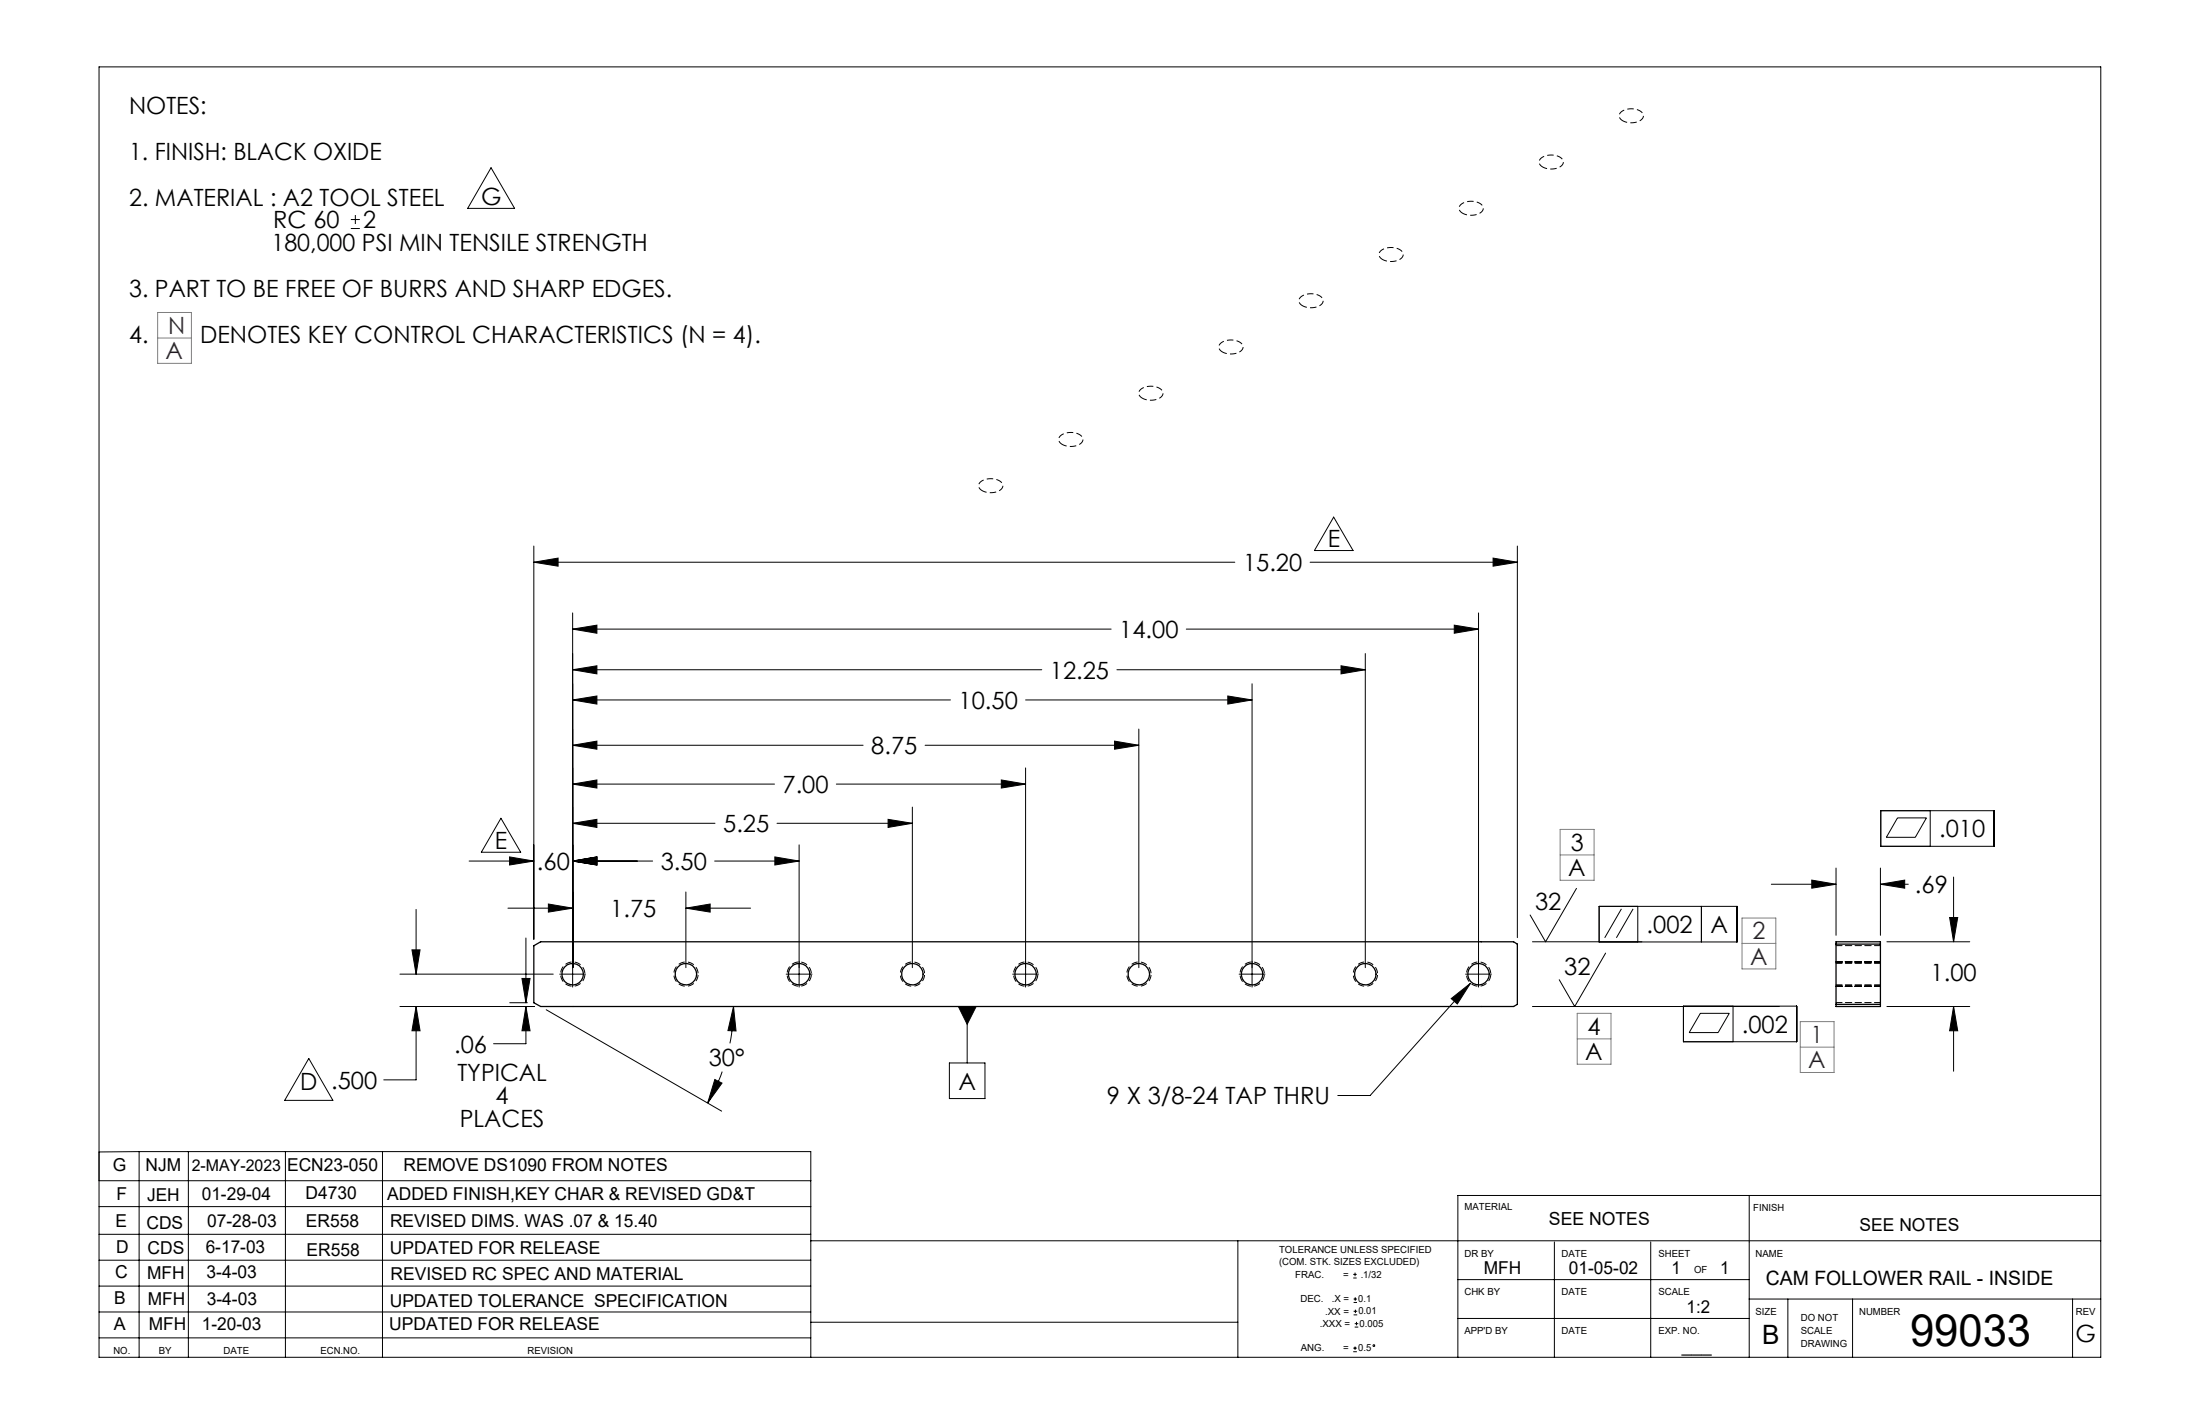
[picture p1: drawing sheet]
<svg xmlns="http://www.w3.org/2000/svg" width="432mm" height="279mm" viewBox="0 0 432 279" stroke-linecap="round" stroke-linejoin="round" font-family="sans-serif">
<g fill="none" stroke="#000" stroke-width=".2">
<path d="M19.4 13.1h392.9v253.2h-392.9zM96.4 32.9l4.6 8h-9.2zM68.9 44.8h1.7M68.9 43.1h1.7M69.7 42.2v1.8M104.8 110.3l4.7-.8v1.6zM104.8 107.1v77.2M104.8 110.3h137.6M257.1 110.3h40.7M261.8 101.5l3.8 6.5h-7.6zM293.1 109.5l4.7 .8-4.7 .8zM297.8 107.1v76.9"/>
<path d="M112.4 137.3l4.8-.7v1.5zM112.4 123.4l4.8-.7v1.5zM112.4 131.4l4.8-.8v1.6zM112.4 120.3v73.4M112.4 137.3h74.1M112.4 123.4h105.7M112.4 131.4h92.1M201.3 137.3h44.4M219.2 131.4h48.8M232.8 123.4h57.4M241 136.6l4.7 .7-4.7 .8zM245.7 134.2v59.5"/>
<path d="M263.2 130.6l4.8 .8-4.8 .8zM268 128.2v61.7M285.4 122.7l4.8 .7-4.8 .8zM290.2 120.3v73.4M112.4 146.2l4.8-.8v1.6zM112.4 153.8l4.8-.8v1.6zM112.4 146.2h57M112.4 153.8h39.6M164.1 153.8h37.2M179.1 158.4v31.5M181.6 146.2h41.9M196.5 153l4.8 .8-4.8 .8z"/>
<path d="M201.3 150.7v43M218.8 145.4l4.7 .8-4.7 .8zM223.5 143.1v46.8M369.1 159.1h22.3v7h-22.3zM378.8 159.1v7M81.7 178.4v12.7M92.1 168.9h12.7M98.3 160.5l3.9 6.7h-7.7zM99.7 178.2h12.7M100 168.1l4.8 .8-4.8 .8zM107.6 177.4l4.8 .8-4.8 .8zM112.4 161.5l4.8-.7v1.5z"/>
<path d="M112.4 168.9l4.8-.8v1.6zM112.4 161.5h27.9M112.4 168.9h15.7M134.6 178.2l4.8-.8v1.6zM134.6 175v14.9M134.6 178.2h12.7M140.3 168.9h16.5M152.1 168.1l4.7 .8-4.7 .8zM152.5 161.5h26.6M156.8 165.8v27.9M174.3 160.8l4.8 .7-4.8 .8zM309.4 174.3l-6 10.5-3.1-5.3"/>
<path d="M313.9 177.8h27v7h-27zM318.2 178.3l-3.2 5.7M320.5 178.3l-3.2 5.7M321.5 177.8v7M333.9 177.8v7M347.7 173.5h12.7M355.6 172.7l4.8 .8-4.8 .8zM360.4 170.3v13.2M369.1 173.5l4.7-.8v1.6zM369.1 170.3v13.2M369.1 173.5h5.4M372.4 160.5h5.7l-2.2 3.8h-5.7z"/>
<path d="M383.4 172.1v12.7M78.5 191.1h30.1M78.5 197.5h26.3M80.9 186.4h1.5l-.7 4.7zM81.7 197.5l.7 4.7h-1.5zM81.7 197.5v14.4h-6.4M100 196.7h3.5M102.4 192h1.6l-.8 4.7zM103.2 197.5l.8 4.7h-1.6zM103.2 197.5v7.3h-6.3M103.2 184v12.7M107.2 198.1l34.4 19.9"/>
<path d="M109.9 191.1h5M144 197.5l.5 4.8-1.6-.1zM144 197.5a37.3 37.3 0 0 1-.7 7.2M154.3 191.1h5.1M188.1 197.5h3.5l-1.8 3.5zM189.8 197.5v11.1M198.8 191.1h5M243.2 191.1h5.1M284.8 195.9l3.8-3-2.6 4.1zM287.7 191.1h5M288.6 192.9l-19.7 22h-6.3M300.8 184.8h21.5"/>
<path d="M300.8 197.5h48.5M315.1 187l-6 10.5-3.1-5.3M330.4 197.4h22.2v7h-22.2zM333.7 198.8h5.7l-2.2 3.8h-5.7zM340.1 197.4v7M370.3 184.8h16.3M370.3 197.5h16.3M382.7 180h1.5l-.8 4.8zM383.4 197.5l.8 4.7h-1.5zM383.4 197.5v12.7M60.6 207.7l4.7 8.2h-9.4zM140.3 211.8l1.4 .7-2.8 3.9z"/>
<path d="M141.7 210.3l-.9 2.4-1.9 3.7M186.3 208.6h7v6.9h-7zM19.4 236.7h139.7M19.4 231.7h139.7M27.3 226h131.8v40.3M27.3 226v40.3M27.3 226h-7.9M37 226v40.3M56 226v40.3M75.1 226v40.3M343.3 234.6v31.7M412.3 234.6h-126.2v31.7"/>
<path d="M19.4 257.4h139.7M19.4 252.3h139.7M19.4 247.3h139.7M19.4 242.2h139.7M159.1 243.5h253.2M159.1 259.4h83.9M173.5 245l2.1 .9 1.7 1a1.72 1.72 0 0 1 .1 2.7h-3a1.66 1.66 0 0 0 1.1-2.1l-.8-1.2zM177.4 249.6l2.2 .8 1.7 1a1.65 1.65 0 0 1 .2 2.6h-3a1.6 1.6 0 0 0 .9-2l-.8-1.2zM243 243.5v22.8M265.6 250.8h.7M265.6 250h.7M265.7 255.6h.6"/>
<path d="M265.7 254.9h.6M265.7 258h.7M265.7 257.3h.7M265.9 259.7h.7M266 249.7v.7M266 254.5v.7M266 257v.6M266.2 259.4v.6M286.1 251.1h57.2M286.1 258.7h57.2M305.1 243.7v22.6M324 243.7v22.6"/>
<path d="M343.3 254.9h69M350.9 254.9v11.4M363.6 254.9v11.4M406.8 254.9v11.4M19.4 262.5h139.7M265.6 265.2h.7M265.6 264.5h.7M265.9 260.4h.7M266 264.2v.7"/>
<circle cx="269.7" cy="264" r=".18"/>
</g>
<path d="M114.8 191.1a2.38 2.38 0 0 1-3.5 2.1 2.38 2.38 0 0 1-.2-4.1 2.38 2.38 0 0 1 3.7 1.8v.2M137 191.1a2.38 2.38 0 0 1-3.5 2.1 2.38 2.38 0 0 1-.2-4.1 2.38 2.38 0 0 1 3.7 1.8v.2M159.2 191.1a2.38 2.38 0 0 1-3.5 2.1 2.38 2.38 0 0 1-.1-4.1 2.38 2.38 0 0 1 3.6 1.8v.2M181.5 191.1a2.38 2.38 0 0 1-3.5 2.1 2.38 2.38 0 0 1-.2-4.1 2.38 2.38 0 0 1 3.7 1.8v.2M203.7 191.1a2.38 2.38 0 0 1-3.5 2.1 2.38 2.38 0 0 1-.2-4.1 2.38 2.38 0 0 1 3.7 1.8v.2M225.9 191.1a2.38 2.38 0 0 1-3.5 2.1 2.38 2.38 0 0 1-.2-4.1 2.38 2.38 0 0 1 3.7 1.8v.2M248.1 191.1a2.38 2.38 0 0 1-3.5 2.1 2.38 2.38 0 0 1-.1-4.1 2.38 2.38 0 0 1 3.6 1.8v.2M270.4 191.1a2.38 2.38 0 0 1-3.5 2.1 2.38 2.38 0 0 1-.2-4.1 2.38 2.38 0 0 1 3.7 1.8v.2M292.6 191.1a2.38 2.38 0 0 1-3.5 2.1 2.38 2.38 0 0 1-.2-4.1 2.38 2.38 0 0 1 3.7 1.8v.2" fill="none" stroke="#000" stroke-width=".2" stroke-dasharray="1.3 .6" stroke-dashoffset="-.2" stroke-linecap="butt"/>
<path d="M302.8 32.8a1.09 1.09 0 0 1-.7-1.2 1.09 1.09 0 0 1 1-.9 3.1 3.1 0 0 1 3.7 .8 1.45 1.45 0 0 1-1.6 1.6h-1.3l-1.1-.3M318.5 23.7a1.09 1.09 0 0 1-.7-1.2 1.09 1.09 0 0 1 1-.9 3.1 3.1 0 0 1 3.7 .8 1.45 1.45 0 0 1-1.6 1.6l-1.3 .1-1.1-.4M255.6 60a1.09 1.09 0 0 1-.6-1.2 1.09 1.09 0 0 1 1-.9 3.1 3.1 0 0 1 3.6 .8 1.45 1.45 0 0 1-1.5 1.6h-1.3l-1.2-.3M271.3 50.9a1.09 1.09 0 0 1-.6-1.2 1.09 1.09 0 0 1 1-.9 3.1 3.1 0 0 1 3.7 .8 1.45 1.45 0 0 1-1.6 1.6l-1.3 .1-1.2-.4M287.1 41.8a1.09 1.09 0 0 1-.7-1.2 1.09 1.09 0 0 1 1-.9 3.1 3.1 0 0 1 3.7 .8 1.45 1.45 0 0 1-1.6 1.7h-1.3l-1.1-.4M224.2 78.1a1.09 1.09 0 0 1-.7-1.2 1.09 1.09 0 0 1 1-.9 3.1 3.1 0 0 1 3.7 .8 1.45 1.45 0 0 1-1.6 1.7h-1.3l-1.1-.4M239.9 69.1a1.09 1.09 0 0 1-.7-1.2 1.09 1.09 0 0 1 1.1-1 3.1 3.1 0 0 1 3.6 .9 1.45 1.45 0 0 1-1.5 1.6h-1.3l-1.2-.3M192.8 96.3a1.09 1.09 0 0 1-.7-1.2 1.09 1.09 0 0 1 1-.9 3.1 3.1 0 0 1 3.7 .8 1.45 1.45 0 0 1-1.6 1.6h-1.3l-1.1-.3M208.5 87.2a1.09 1.09 0 0 1-.7-1.2 1.09 1.09 0 0 1 1-.9 3.1 3.1 0 0 1 3.7 .8 1.45 1.45 0 0 1-1.6 1.6l-1.3 .1-1.1-.4" fill="none" stroke="#000" stroke-width=".2" stroke-dasharray="1.3 .6" stroke-dashoffset=".3" stroke-linecap="butt"/>
<path d="M30.9 66.3h6.7M30.9 61.3h6.7v10h-6.7zM306.2 167.7h6.7M306.2 162.7h6.7v10h-6.7zM309.6 198.8h6.6v10h-6.6zM341.9 185.1h6.6M341.9 180.1h6.6v10h-6.6zM309.6 203.8h6.6M353.3 205.5h6.7M353.3 200.4h6.7v10h-6.7z" fill="none" stroke="#808080" stroke-width=".2"/>
<path d="M360.4 188.7h8.7M360.4 193.5h8.7M360.4 185.5h8.7M360.4 193.2h8.7M369.1 196.7h-8.7M369.1 189h-8.7" fill="none" stroke="#000" stroke-width=".2" stroke-dasharray="1.3 .6" stroke-dashoffset=".1"/>
<g fill="#000">
<path d="M188.1 197.5h3.5l-1.8 3.5z"/>
<path d="M100 168.1l4.8 .8-4.8 .8zM112.4 168.9l4.8-.8v1.6zM152.1 168.1l4.7 .8-4.7 .8zM112.4 168.9l4.8-.8v1.6zM112.4 153.8l4.8-.8v1.6zM196.5 153l4.8 .8-4.8 .8zM112.4 137.3l4.8-.7v1.5zM241 136.6l4.7 .7-4.7 .8zM112.4 123.4l4.8-.7v1.5zM285.4 122.7l4.8 .7-4.8 .8zM284.8 195.9l1.2 1.1 2.6-4.1zM293.1 109.5l4.7 .8-4.7 .8zM104.8 110.3l4.7-.8v1.6zM107.6 177.4l4.8 .8-4.8 .8zM134.6 178.2l4.8-.8v1.6zM263.2 130.6l4.8 .8-4.8 .8zM112.4 131.4l4.8-.8v1.6zM81.7 197.5l.7 4.7h-1.5zM80.9 186.4h1.5l-.7 4.7zM103.2 197.5l.8 4.7h-1.6zM102.4 192h1.6l-.8 4.7zM140.3 211.8l1.4 .7-2.8 3.9zM144 197.5l.5 4.8-1.6-.1zM383.4 197.5l.8 4.7h-1.5zM382.7 180h1.5l-.8 4.8zM369.1 173.5l4.7-.8v1.6zM355.6 172.7l4.8 .8-4.8 .8z"/>
<path d="M174.3 160.8l4.8 .7-4.8 .8zM112.4 161.5l4.8-.7v1.5zM218.8 145.4l4.7 .8-4.7 .8zM112.4 146.2l4.8-.8v1.6z"/>
</g>
<g fill="none" stroke="#000" stroke-width=".25">
<path d="M104.8 185.6l1.3-.8h191l.7 .4v11.9l-.7 .4h-191l-1.3-.8zM360.4 184.8h8.7v12.7h-8.7zM360.4 185.2h8.7M360.4 197.1h8.7"/>
<circle cx="112.4" cy="191.1" r="2.12"/>
<circle cx="134.6" cy="191.1" r="2.12"/>
<circle cx="156.8" cy="191.1" r="2.12"/>
<circle cx="179.1" cy="191.1" r="2.12"/>
<circle cx="201.3" cy="191.1" r="2.12"/>
<circle cx="223.5" cy="191.1" r="2.12"/>
<circle cx="245.7" cy="191.1" r="2.12"/>
<circle cx="268" cy="191.1" r="2.12"/>
<circle cx="290.2" cy="191.1" r="2.12"/>
</g>
<g fill="#fff">
<path d="M174 247.5h3.4v3.3h-3.4z"/>
<path d="M173.1 246.8h3.3v3.3h-3.3z"/>
<path d="M181 252.8h3.3v3.4h-3.3z"/>
<path d="M175.6 252.3h3.4v3.4h-3.4z"/>
<path d="M178.9 252.8h3.3v3.4h-3.3z"/>
<path d="M197.2 250.2h3.3v3.4h-3.3z"/>
<path d="M177.2 252.8h3.4v3.4h-3.4z"/>
<path d="M177.5 247.7h3.3v3.4h-3.3z"/>
<path d="M175.5 244.2l-3.4 3.4h4l3.4-3.4zM172.1 244.2v3.4h3.4v-3.4zM176.1 244.2v3.4h3.4v-3.4z"/>
<path d="M217.7 249.1l-3.4 3.3h.5l3.4-3.3zM214.3 249.1v3.3h3.4v-3.3zM214.8 249.1v3.3h3.4v-3.3z"/>
<path d="M177.6 246.5l-3.4 3.4h3l3.4-3.4zM174.2 246.5v3.4h3.4v-3.4zM177.2 246.5v3.4h3.4v-3.4z"/>
<path d="M176.2 250.7l-3.4 3.4h16.5l3.4-3.4zM172.8 250.7v3.4h3.4v-3.4zM189.3 250.7v3.4h3.4v-3.4z"/>
<path d="M178.3 248.1l-3.4 3.4h.5l3.4-3.4zM174.9 248.1v3.4h3.4v-3.4zM175.4 248.1v3.4h3.4v-3.4z"/>
</g>
<text font-size="8.7" x="374.9" y="264.1">99033</text>
<text font-size="5.2" x="345.8" y="263.7">B</text>
<g font-size="4.7">
<text x="25.4" y="22.3">NOTES:</text>
<text x="25.4" y="31.3">1. FINISH: BLACK OXIDE</text>
<text x="25.4" y="40.3">2. MATERIAL : A2 TOOL STEEL</text>
<text x="94.4" y="40.2">G</text>
<text x="53.6" y="44.8">RC 60</text>
<text x="71.3" y="44.8">2</text>
<text x="53.3" y="49.3">180,000 PSI MIN TENSILE STRENGTH</text>
<text x="25.4" y="58.3">3. PART TO BE FREE OF BURRS AND SHARP EDGES.</text>
<text x="25.4" y="67.3">4.</text>
<text x="39.3" y="67.3">DENOTES KEY CONTROL CHARACTERISTICS (N = 4).</text>
<text x="260.6" y="107.4">E</text>
<text x="244" y="112">15.20</text>
<text x="219.7" y="125.2">14.00</text>
<text x="206.1" y="133.1">12.25</text>
<text x="188.1" y="139.1">10.50</text>
<text x="171" y="147.9">8.75</text>
<text x="153.6" y="155.6">7.00</text>
<text x="97.1" y="166.6">E</text>
<text x="141.9" y="163.3">5.25</text>
<text x="308.3" y="166.9">3</text>
<text x="380.6" y="164.3">.010</text>
<text x="105.4" y="170.7">.60</text>
<text x="129.7" y="170.7">3.50</text>
<text x="307.8" y="171.9">A</text>
<text x="119.8" y="179.9">1.75</text>
<text x="301.3" y="178.5">32</text>
<text x="375.9" y="175.2">.69</text>
<text x="323.2" y="183.1">.002</text>
<text x="335.7" y="183.1">A</text>
<text x="307" y="191.2">32</text>
<text x="378.9" y="192.4">1.00</text>
<text x="311.6" y="203">4</text>
<text x="341.9" y="202.6">.002</text>
<text x="89.1" y="206.5">.06</text>
<text x="139.1" y="209.2">30°</text>
<text x="311.1" y="208">A</text>
<text x="58.9" y="213.9">D .500</text>
<text x="89.8" y="212.1">TYPICAL</text>
<text x="188.1" y="213.8">A</text>
<text x="90.2" y="221">PLACES</text>
<text x="97.3" y="216.5">4</text>
<text x="217.3" y="216.7">9 X 3/8-24 TAP THRU</text>
<text x="407.4" y="263.3">G</text>
</g>
<g font-size="4.7" fill="#400040">
<text x="33" y="65.5">N</text>
<text x="32.5" y="70.5">A</text>
<text x="344" y="184.3">2</text>
<text x="343.5" y="189.3">A</text>
<text x="354.9" y="209.6">A</text>
<text x="355.4" y="204.6">1</text>
</g>
<text font-size="3.9" x="346.6" y="252.1">CAM FOLLOWER RAIL - INSIDE</text>
<g font-size="3.5">
<text x="22.1" y="229.8">G</text>
<text x="28.6" y="229.8">NJM</text>
<text x="56.3" y="229.8">ECN23-050</text>
<text x="79.2" y="229.8">REMOVE DS1090 FROM NOTES</text>
<text x="22.9" y="235.5">F</text>
<text x="28.9" y="235.7">JEH</text>
<text x="39.6" y="235.5">01-29-04</text>
<text x="60" y="235.3">D4730</text>
<text x="76" y="235.4">ADDED FINISH,KEY CHAR &amp; REVISED GD&amp;T</text>
<text x="22.7" y="240.7">E</text>
<text x="22.8" y="245.9">D</text>
<text x="28.7" y="241.2">CDS</text>
<text x="40.4" y="245.8">6-17-03</text>
<text x="40.6" y="240.7">07-28-03</text>
<text x="60" y="240.7">ER558</text>
<text x="76.6" y="240.7">REVISED DIMS. WAS .07 &amp; 15.40</text>
<text x="304" y="240.3">SEE NOTES</text>
<text x="365" y="241.4">SEE NOTES</text>
<text x="22.6" y="250.8">C</text>
<text x="28.9" y="250.9">MFH</text>
<text x="29" y="246.1">CDS</text>
<text x="40.5" y="250.7">3-4-03</text>
<text x="60.1" y="246.4">ER558</text>
<text x="76.5" y="246.1">UPDATED FOR RELEASE</text>
<text x="76.6" y="251.1">REVISED RC SPEC AND MATERIAL</text>
<text x="291.2" y="250">MFH</text>
<text x="307.9" y="249.9">01-05-02</text>
<text x="328.1" y="250">1</text>
<text x="337.6" y="250">1</text>
<text x="22.4" y="255.8">B</text>
<text x="29" y="256.1">MFH</text>
<text x="40.6" y="256.1">3-4-03</text>
<text x="76.5" y="256.5">UPDATED TOLERANCE SPECIFICATION</text>
<text x="331" y="257.6">1:2</text>
<text x="22.3" y="261">A</text>
<text x="29.2" y="261">MFH</text>
<text x="39.6" y="261">1-20-03</text>
<text x="76.4" y="261">UPDATED FOR RELEASE</text>
<text x="330.1" y="265.3">___</text>
</g>
<text font-size="3.2" x="37.6" y="229.8">2-MAY-2023</text>
<g font-size="1.9">
<text x="287.5" y="237.4">MATERIAL</text>
<text x="344.1" y="237.5">FINISH</text>
<text x="251.1" y="245.9">TOLERANCE UNLESS SPECIFIED</text>
<text x="251.1" y="248.3">(COM. STK. SIZES EXCLUDED)</text>
<text x="254.2" y="250.7">FRAC.</text>
<text x="263.6" y="250.7">=</text>
<text x="267.1" y="250.7">.1/32</text>
<text x="287.4" y="246.6">DR BY</text>
<text x="306.5" y="246.6">DATE</text>
<text x="325.5" y="246.6">SHEET</text>
<text x="332.5" y="249.7">OF</text>
<text x="344.6" y="246.6">NAME</text>
<text x="255.3" y="255.5">DEC.</text>
<text x="260.1" y="257.9">.XX =</text>
<text x="261.4" y="255.5">.X =</text>
<text x="266.6" y="255.5">0.1</text>
<text x="266.6" y="257.9">0.01</text>
<text x="287.4" y="254.2">CHK BY</text>
<text x="306.5" y="254.2">DATE</text>
<text x="325.5" y="254.2">SCALE</text>
<text x="344.6" y="258">SIZE</text>
<text x="364.9" y="258">NUMBER</text>
<text x="407.4" y="258">REV</text>
<text x="259" y="260.3">.XXX =</text>
<text x="266.8" y="260.3">0.005</text>
<text x="287.4" y="261.8">APP'D BY</text>
<text x="306.5" y="261.8">DATE</text>
<text x="325.5" y="261.8">EXP. NO.</text>
<text x="353.5" y="261.8">SCALE</text>
<text x="353.5" y="259.3">DO NOT</text>
<text x="22.3" y="265.7">NO.</text>
<text x="31.2" y="265.6">BY</text>
<text x="43.9" y="265.6">DATE</text>
<text x="62.9" y="265.6">ECN.NO.</text>
<text x="103.5" y="265.6">REVISION</text>
<text x="255.3" y="265.2">ANG.</text>
<text x="263.6" y="265.2">=</text>
<text x="266.6" y="265.2">0.5</text>
<text x="353.5" y="264.3">DRAWING</text>
</g>
</svg>
